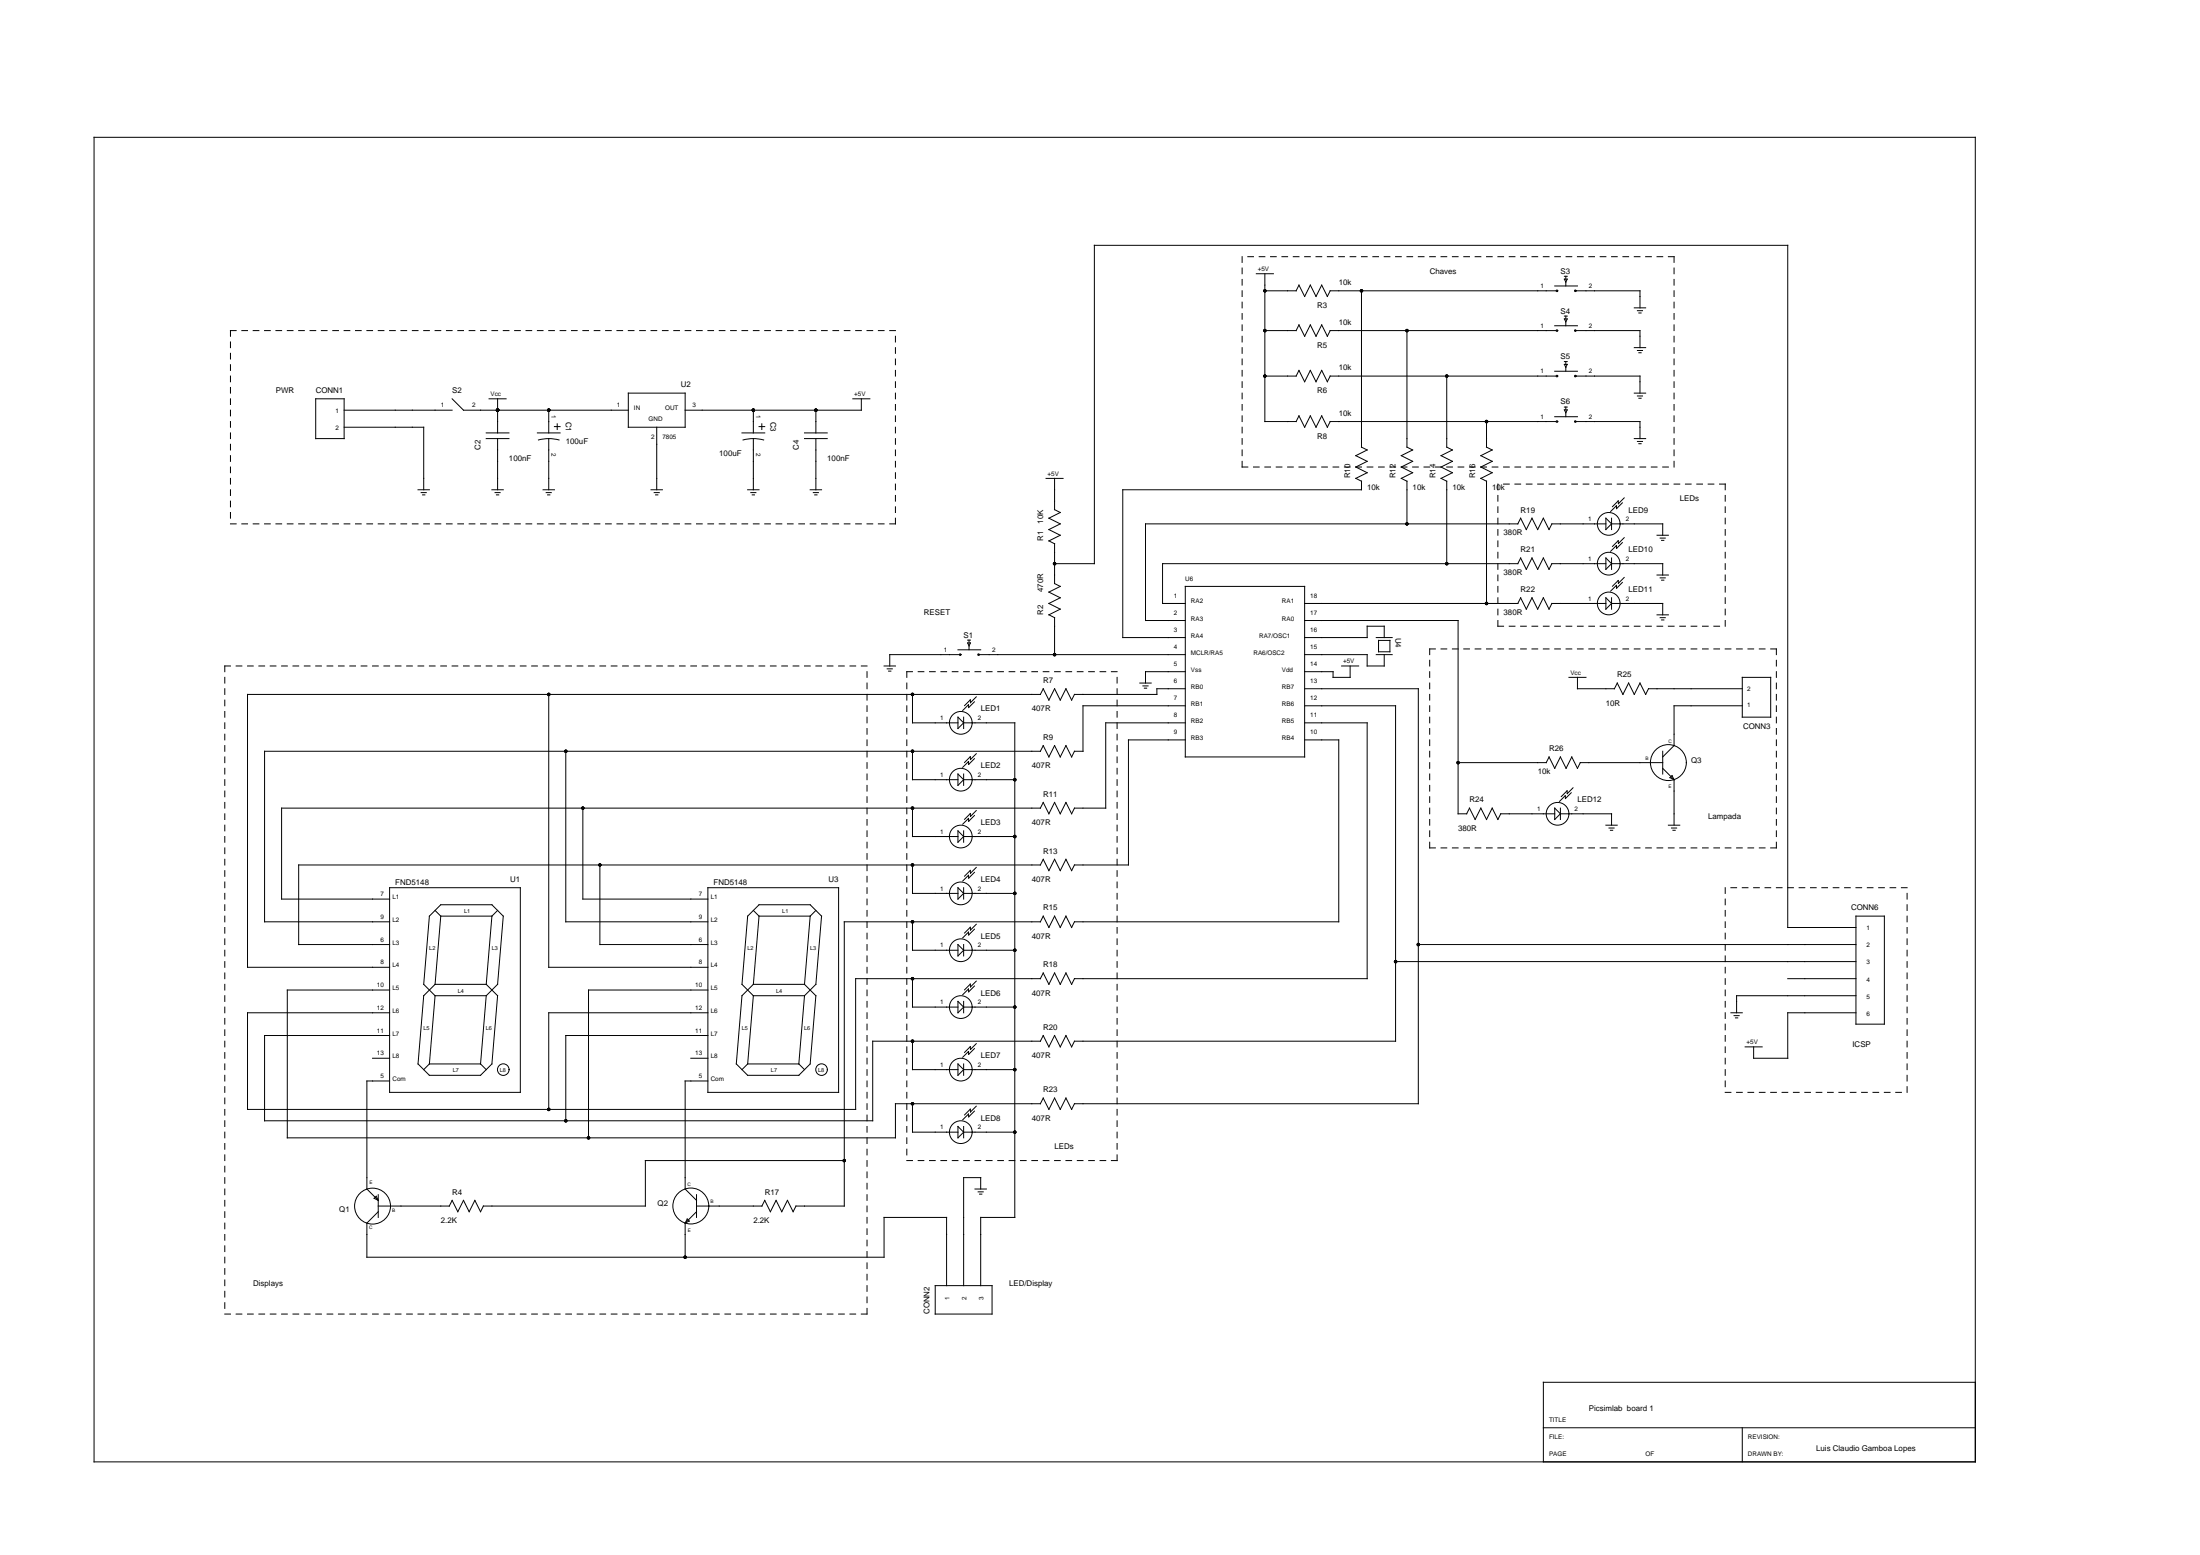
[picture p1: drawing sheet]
<svg xmlns="http://www.w3.org/2000/svg" width="297mm" height="210mm" viewBox="0 0 297 210" stroke-linecap="round" stroke-linejoin="round" font-family="sans-serif">
<g fill="none" stroke="#000" stroke-width=".14">
<path d="M12.7 18.5h254v178.8h-254zM167.7 34.6v.8M167.7 36.2v.8M167.7 37.7v.8M167.7 39.3v.7M168.5 34.6h.7M169.6 37h2.3M170 34.6h.8M170.8 37v19.9h4.2l.4-.8 .8 1.6 .7-1.6 .8 1.6 .8-1.6 .7 1.6M170.8 39.3h4.2l.4-.8 .8 1.5 .7-1.5 .8 1.5 .8-1.5 .7 1.5M171.5 34.6h.8M173.1 34.6h.7"/>
<path d="M174.6 34.6h.8M176.2 34.6h.7M177.7 34.6h.8M179.2 34.6h.8M179.6 39.3h30.5M179.6 39.3l-.4 .7M180.8 34.6h.7M182.3 34.6h.8M183.8 39.3v21.1l.8 .3-1.5 .8 1.5 .8-1.5 .7M183.8 34.6h.8M185.4 34.6h.7M186.9 34.6h.8"/>
<path d="M188.4 34.6h.8M190 34.6h.7M191.5 34.6h.8M193 34.6h.8M194.6 34.6h.7M196.1 34.6h.8M197.6 34.6h.8M199.2 34.6h.7M200.7 34.6h.8M202.2 34.6h.8M203.8 34.6h.7M205.3 34.6h.8"/>
<path d="M206.8 34.6h.8M208.4 34.6h.7M209.9 38.6h3.1M209.9 34.6h.8M211.2 37.3h.4M211.2 37.7h.4l-.2 .4zM211.4 37.3v.4M211.4 38.1v.5M211.4 34.6h.8M212.8 39.3h8.6v2.3M213 34.6h.8M214.5 34.6h.8"/>
<path d="M216.1 34.6h.7M217.6 34.6h.8M219.1 34.6h.8M220.7 34.6h.7M222.2 34.6h.8M223.7 34.6h.8M225.3 34.6h.7v.8M226 36.2v.8M226 37.7v.8M226 39.3v.7M31.1 46.2v.7M31.1 47.7v.8"/>
<path d="M31.1 49.2v.8M31.1 50.8v.7M31.1 52.3v.8M31.1 53.8v.8M31.1 55.4v.7M31.1 56.9v.8M31.1 58.4v.8M31.1 60v.7M31.9 44.6h-.8v.8M32.7 44.6h.7M34.2 44.6h.8M35.7 44.6h.8"/>
<path d="M37.3 44.6h.7M38.8 44.6h.8M40.3 44.6h.8M41.9 44.6h.7M42.6 53.8h3.9v5.4h-3.9zM43.4 44.6h.8M44.9 44.6h.8M46.5 57.7h10.7v8.4M46.5 55.4h14.5M46.5 44.6h.7M48 44.6h.8M49.5 44.6h.8"/>
<path d="M51.1 44.6h.7M52.6 44.6h.8M54.1 44.6h.8M55.7 44.6h.7M57.2 44.6h.8M58.7 44.6h.8M60.3 44.6h.7M61 53.8l1.6 1.6h22.2M61.8 44.6h.8M63.3 44.6h.8M64.9 44.6h.7M65.6 58.4h3.1"/>
<path d="M65.6 59.2h3.1M66 53.8h2.3M66.4 44.6h.8M67.2 53.8v4.6M67.2 59.2v6.9M68 44.6h.7M69.5 44.6h.8M71 44.6h.8M72.6 58.4h3M72.6 44.6h.7M72.7 59.4a5.4 5.4 0 0 1 2.8 0M74.1 55.4v3"/>
<path d="M74.1 59.2v6.9M74.1 44.6h.8M74.9 57.6h.7M75.2 57.2v.8M75.6 44.6h.8M77.2 44.6h.7M78.7 44.6h.8M80.2 44.6h.8M81.8 44.6h.7M83.3 44.6h.8M84.8 53.1h7.7v4.6h-7.7zM84.8 44.6h.8"/>
<path d="M86.4 44.6h.7M87.9 44.6h.8M88.7 57.7v8.4M89.4 44.6h.8M91 44.6h.7M92.5 44.6h.8M94 44.6h.8M95.6 44.6h.7M97.1 44.6h.8M98.6 44.6h.8M100.2 58.4h3M100.2 44.6h.7"/>
<path d="M100.3 59.4a5.4 5.4 0 0 1 2.8 0M101.7 55.4v3M101.7 59.2v6.9M101.7 44.6h.8M102.5 57.6h.7M102.9 57.2v.8M103.2 44.6h.8M104.8 44.6h.8M106.3 44.6h.8M107.9 44.6h.7M108.6 58.4h3.1M108.6 59.2h3.1"/>
<path d="M109.4 44.6h.8M110.2 55.4v3M110.2 59.2v6.9M110.9 44.6h.8M112.5 44.6h.7M114 44.6h.8M115.1 53.8h2.3M115.5 44.6h.8M116.3 53.8v1.6h-23.8M117.1 44.6h.7M118.6 44.6h.8M120.1 44.6h.8"/>
<path d="M120.9 45.4v.8M120.9 46.9v.8M120.9 48.5v.7M120.9 50v.8M120.9 51.5v.8M120.9 53.1v.7M120.9 54.6v.8M120.9 56.1v.8M120.9 57.7v.7M120.9 59.2v.8M167.7 40.8v.8M167.7 42.3v.8"/>
<path d="M167.7 43.9v.7M167.7 45.4v.8M167.7 46.9v.8M167.7 48.5v.7M167.7 50v.8M167.7 51.5v.8M167.7 53.1v.7M167.7 54.6v.8M167.7 56.1v.8M167.7 57.7v.7M167.7 59.2v.8M170.8 50.8h4.2l.4-.8 .8 1.5 .7-1.5 .8 1.5 .8-1.5 .7 1.5"/>
<path d="M170.8 44.6h4.2l.4-.7 .8 1.5 .7-1.5 .8 1.5 .8-1.5 .7 1.5M179.6 56.9h30.5M179.6 50.8h30.5M179.6 44.6h30.5M179.6 56.9l-.4 .8M179.6 50.8l-.4 .7M179.6 44.6l-.4 .8M190 44.6v15.8l.7 .3-1.5 .8 1.5 .8-1.5 .7M195.3 50.8v9.6l.8 .3-1.5 .8 1.5 .8-1.5 .7M200.7 56.9v3.5l.8 .3-1.6 .8 1.6 .8-1.6 .7M209.9 56.3h3.1M209.9 50.1h3.1"/>
<path d="M209.9 44h3.1M211.2 54.9h.4M211.2 55.3h.4l-.2 .4zM211.2 48.8h.4M211.2 49.2h.4l-.2 .4zM211.2 42.7h.4M211.2 43.1h.4l-.2 .3zM211.4 42.7v.4M211.4 43.4v.6M211.4 48.8v.4M211.4 49.6v.5M211.4 54.9v.4"/>
<path d="M211.4 55.7v.5M212.8 56.9h8.6v2.3M212.8 44.6h8.6v2.3M212.8 50.8h8.6v2.3M220.7 53.1h1.5M220.7 59.2h1.5M220.7 46.9h1.5M220.7 41.6h1.5M221.1 59.6h.7M221.1 53.5h.7M221.1 47.3h.7M221.1 41.9h.7"/>
<path d="M221.3 59.9h.3M221.3 53.8h.3M221.3 47.6h.3M221.3 42.2h.3M226 40.8v.8M226 42.3v.8M226 43.9v.7M226 45.4v.8M226 46.9v.8M226 48.5v.7M226 50v.8M226 51.5v.8"/>
<path d="M226 53.1v.7M226 54.6v.8M226 56.1v.8M226 57.7v.7M226 59.2v.8M31.1 70.7h.8M31.1 61.5v.8M31.1 63v.8M31.1 64.6v.7M31.1 66.1v.8M31.1 67.6v.8M31.1 69.2v.7"/>
<path d="M32.7 70.7h.7M34.2 70.7h.8M35.7 70.7h.8M37.3 70.7h.7M38.8 70.7h.8M40.3 70.7h.8M41.9 70.7h.7M43.4 70.7h.8M44.9 70.7h.8M46.5 70.7h.7M48 70.7h.8M49.5 70.7h.8"/>
<path d="M51.1 70.7h.7M52.6 70.7h.8M54.1 70.7h.8M55.7 70.7h.7M56.4 66.1h1.6M56.9 66.5h.7M57.1 66.8h.3M57.2 70.7h.8M58.7 70.7h.8M60.3 70.7h.7M61.8 70.7h.8M63.3 70.7h.8"/>
<path d="M64.9 70.7h.7M66.4 66.1h1.6M66.4 70.7h.8M66.8 66.5h.7M67 66.8h.3M68 70.7h.7M69.5 70.7h.8M71 70.7h.8M72.6 70.7h.7M73.3 66.1h1.6M73.7 66.5h.7M73.9 66.8h.3"/>
<path d="M74.1 70.7h.8M75.6 70.7h.8M77.2 70.7h.7M78.7 70.7h.8M80.2 70.7h.8M81.8 70.7h.7M83.3 70.7h.8M84.8 70.7h.8M86.4 70.7h.7M87.9 66.1h1.5M87.9 70.7h.8M88.3 66.5h.7"/>
<path d="M88.5 66.8h.3M89.4 70.7h.8M91 70.7h.7M92.5 70.7h.8M94 70.7h.8M95.6 70.7h.7M97.1 70.7h.8M98.6 70.7h.8M100.2 70.7h.7M100.9 66.1h1.6M101.4 66.5h.7M101.6 66.8h.3"/>
<path d="M101.7 70.7h.8M103.2 70.7h.8M104.8 70.7h.8M106.3 70.7h.8M107.9 70.7h.7M109.4 66.1h1.5M109.4 70.7h.8M109.8 66.5h.7M110 66.8h.3M110.9 70.7h.8M112.5 70.7h.7M114 70.7h.8"/>
<path d="M115.5 70.7h.8M117.1 70.7h.7M118.6 70.7h.8M120.9 60.7v.8M120.9 62.3v.7M120.9 63.8v.8M120.9 65.3v.8M120.9 66.9v.7M120.9 68.4v.8M120.9 69.9v.8h-.8M141.2 64.6h2.3M142.4 64.6v4.2l.8 .4-1.6 .7 1.6 .8-1.6 .8 1.6 .8-1.6 .7 .8 .4"/>
<path d="M142.4 73.4v5.4l.8 .4-1.6 .7 1.6 .8-1.6 .8 1.6 .7-1.6 .8 .8 .4v5M142.4 76.1h5.4v-43h93.6v92.1h9.2M160 79.2h16.2v23h-16.2zM167.7 62.3v.7h.8M167.7 60.7v.8M169.2 63h.8M170.8 63h.7M172.3 63h.8M173.8 63h.8M175.4 63h.8M176.9 63h.8M178.5 63h.7"/>
<path d="M180 63h.8M181.5 63h.8M183.1 63l1.5 .8-1.5 .8 .7 .4M183.1 63h.7M183.8 64.9v1.2h-32.2v20h8.4M184.6 63h.8M186.1 63h.8M187.7 63h.7M189.2 63l1.5 .8-1.5 .8 .8 .4M189.2 63h.8M190 64.9v5.8M190.7 63h.8"/>
<path d="M192.3 63h.7M193.8 63h.8M194.6 63l1.5 .8-1.5 .8 .7 .4M195.3 64.9v11.2M195.3 63h.8M196.9 63h.7M198.4 63h.8M199.9 63l1.6 .8-1.6 .8 .8 .4M199.9 63h.8M200.7 64.9v16.6M201.5 63h.7M202.2 65.3v.8"/>
<path d="M202.2 66.9v.7M202.2 68.4v.8M202.2 69.9v.8M202.2 71.5v.8M202.2 73v.8M202.2 74.6v.7M202.2 76.1v.8M202.2 77.6v.8M202.2 79.2v.7M203 63h.8M203 65.3h.8M204.5 63h.8"/>
<path d="M204.5 65.3h.8M204.9 76.1h-47.9v5.4h3M204.9 70.7h-50.2v13.1h5.3M205.3 75.3l.8 1.6 .7-1.6 .8 1.6 .8-1.6 .7 1.6 .4-.8h7.3M205.3 69.9l.8 1.6 .7-1.6 .8 1.6 .8-1.6 .7 1.6 .4-.8h7.3M205.3 75.3l-.4 .8M205.3 69.9l-.4 .8M206.1 63h.7M206.1 65.3h.7M207.6 63h.8M207.6 65.3h.8M209.1 63h.8"/>
<path d="M209.1 65.3h.8M210.7 63h.7M210.7 65.3h.7M212.2 63h.8M212.2 65.3h.8M213.8 63h.7M213.8 65.3h.7M215.3 63h.8M215.3 65.3h.8M216.8 69.9l.8 .8-.8 .8zM216.8 75.3l.8 .8-.8 .8zM216.8 63h.8"/>
<path d="M216.8 65.3h.8M217.6 69.9v1.6M217.6 75.3v1.6M217.6 70.7h6.9v1.6M217.6 76.1h6.9v1.5M218.4 63h.7M218.4 65.3h.7M219 78.6l-.7 .8-.1-.4-.7 .8M219 73.2l-.7 .8-.1-.4-.7 .8M219 67.9l-.7 .8-.1-.4-.7 .7M219.3 78l-.8 .7v-.3l-.8 .7M219.3 72.6l-.8 .8v-.4l-.8 .8"/>
<path d="M219.3 67.2l-.8 .8v-.4l-.8 .8M219.9 63h.8M219.9 65.3h.8M221.4 63h.8M221.4 65.3h.8M223 63h.7M223 65.3h.7M223.7 77.6h1.6M223.7 72.3h1.6M224.1 78h.7M224.1 72.6h.7M224.3 78.3h.3"/>
<path d="M224.3 72.9h.3M224.5 63h.8M224.5 65.3h.8M226 60.7v.8M226 62.3v.7M226 65.3h.8M227.6 65.3h.7M229.1 65.3h.8M230.6 65.3h.8M232.2 65.3h.7v.8M232.9 66.9v.7M232.9 68.4v.8"/>
<path d="M232.9 69.9v.8M232.9 71.5v.8M232.9 73v.8M232.9 74.6v.7M232.9 76.1v.8M232.9 77.6v.8M232.9 79.2v.7M30.3 91.4v.8M30.3 93v.7M30.3 94.5v.8M30.3 96v.8M30.3 97.6v.7"/>
<path d="M30.3 99.1v.8M31.1 89.9h-.8v.8M31.9 89.9h.8M33.4 89.9h.8M35 89.9h.7M36.5 89.9h.8M38 89.9h.8M39.6 89.9h.7M41.1 89.9h.8M42.6 89.9h.8M44.2 89.9h.7M45.7 89.9h.8"/>
<path d="M47.2 89.9h.8M48.8 89.9h.7M50.3 89.9h.8M51.8 89.9h.8M53.4 89.9h.7M54.9 89.9h.8M56.4 89.9h.8M58 89.9h.7M59.5 89.9h.8M61 89.9h.8M62.6 89.9h.7M64.1 89.9h.8"/>
<path d="M65.6 89.9h.8M67.2 89.9h.8M68.7 89.9h.8M70.3 89.9h.7M71.8 89.9h.8M73.3 89.9h.8M74.1 93.7v36.9h21.5M74.9 89.9h.7M76.4 89.9h.8M77.9 89.9h.8M79.5 89.9h.7M81 89.9h.8"/>
<path d="M82.5 89.9h.8M84.1 89.9h.7M85.6 89.9h.8M87.1 89.9h.8M88.7 89.9h.7M90.2 89.9h.8M91.7 89.9h.8M93.3 89.9h.7M94.8 89.9h.8M96.3 89.9h.8M97.9 89.9h.7M99.4 89.9h.8"/>
<path d="M100.9 89.9h.8M102.5 89.9h.7M104 89.9h.8M105.6 89.9h.7M107.1 89.9h.8M108.6 89.9h.8M110.2 89.9h.7M111.7 89.9h.8M113.2 89.9h.8M114.8 89.9h.7M116.3 89.9h.8M117.1 90.7v.7"/>
<path d="M117.1 92.2v.8M117.1 93.7v.8M117.1 95.3v.7M117.1 96.8v.8M117.1 98.3v.8M117.1 99.9v.7M119.4 89.9h1.5M119.8 90.3h.7M120 90.6h.3M122.4 92.2v.8M122.4 93.7v.8M122.4 95.3v.7"/>
<path d="M122.4 96.8v.8M122.4 98.3v.8M122.4 99.9v.7M123.2 90.7h-.8v.7M123.2 93.7v3.9h6.1M124 90.7h.7M125.5 90.7h.8M127 90.7h.8M128.6 90.7h.7M129.3 87.7h3.1M129.3 96.8l.8 .8-.8 .7zM129.5 88.4h-9.4v1.5"/>
<path d="M130.1 90.7h.8M130.1 97.6h6.9v66.7h-4.6v9.2M130.1 96.8v1.5M130.6 86.4h.4M130.6 86.8h.4l-.2 .4zM130.8 86.4v.4M130.8 87.2v.5M131.6 94.7l-.8 .8v-.4l-.8 .8M131.6 90.7h.8M131.8 94.1l-.8 .7v-.3l-.8 .7M132.2 88.4h27.8M133.2 90.7h.7"/>
<path d="M134.7 90.7h.8M136.2 90.7h.8M137.8 90.7h.7M139.3 90.7h.8M140.5 93.7h-107.1v36.9h19.2M140.9 90.7h.7M142.4 90.7h.8M143.9 90.7h.8M145.5 90.7h.7M147 90.7h.8M148.5 90.7h.8M150.1 90.7h.7"/>
<path d="M150.8 91.4v.8M150.8 93v.7M150.8 94.5v.8M150.8 96v.8M150.8 97.6v.7M150.8 99.1v.8M153.9 92.2h1.5M154.3 92.6h.7M154.5 92.9h.3M160 90.7h-5.3v1.5M160 93h-3.8v.7h-11.1l-.4 .8-.8-1.5-.7 1.5-.8-1.5-.8 1.5-.7-1.5-.4 .7M160 95.3h-13.8v6.1h-1.1l-.4 .8-.8-1.6-.7 1.6-.8-1.6-.8 1.6-.7-1.6-.4 .8"/>
<path d="M160 97.6h-10.7v11.5h-4.2l-.4 .8-.8-1.6-.7 1.6-.8-1.6-.8 1.6-.7-1.6-.4 .8M160 99.9h-7.6v16.9h-7.3l-.4 .7-.8-1.5-.7 1.5-.8-1.5-.8 1.5-.7-1.5-.4 .8M176.2 81.5h28.7M176.2 83.8h20.7v26.1h1.1l.4-.8 .8 1.5 .7-1.5 .8 1.5 .8-1.5 .7 1.5 .4-.7h7.3M176.2 86.1h8.4v-1.6h2.3v1.6M176.2 88.4h8.4v1.5h2.3v-1.5M176.2 93h15.3v56h-46.4l-.4 .8-.8-1.6-.7 1.6-.8-1.6-.8 1.6-.7-1.6-.4 .8M176.2 95.3h12.2v45.2h-43.3l-.4 .8-.8-1.5-.7 1.5-.8-1.5-.8 1.5-.7-1.5-.4 .7M176.2 97.6h8.4v34.5h-39.5l-.4 .8-.8-1.6-.7 1.6-.8-1.6-.8 1.6-.7-1.6-.4 .8M176.2 99.9h4.6v24.5h-35.7l-.4 .8-.8-1.5-.7 1.5-.8-1.5-.8 1.5-.7-1.5-.4 .7M181.1 89.9h2.3M182.3 89.9v1.5h-2.3v-.7h-3.8"/>
<path d="M185.8 86.1h2.2M185.8 88.4h2.2M186.1 86.4h1.6v1.6h-1.6zM193 89.1v.8M193 90.7v.7M193 92.2v.8M193 93.7v.8M193 95.3v.7M193 96.8v.8M193 98.3v.8M193 99.9v.7M193.8 87.6h-.8v.8"/>
<path d="M194.6 87.6h.7M196.1 87.6h.8M197.6 87.6h.8M199.2 87.6h.7M200.7 87.6h.8M202.2 83.8v.7h.8M202.2 87.6h.8M202.2 80.7v.8M202.2 82.2v.8M203.8 84.5h.7M203.8 87.6h.7M205.3 80.7l.8 1.5 .7-1.5 .8 1.5 .8-1.5 .7 1.5 .4-.7h7.3"/>
<path d="M205.3 84.5h.8M205.3 87.6h.8M205.3 80.7l-.4 .8M206.8 84.5h.8M206.8 87.6h.8M208.4 84.5h.7M208.4 87.6h.7M209.9 84.5h.8M209.9 87.6h.8M211.4 84.5h.8M211.4 87.6h.8M211.8 91.4h2.3"/>
<path d="M213 91.4v1.6h5l.4-.8 .7 1.5 .8-1.5 .8 1.5 .7-1.5 .8 1.5 .4-.7h12.6M213 84.5h.8M213 87.6h.8M214.5 84.5h.8M214.5 87.6h.8M216.1 84.5h.7M216.1 87.6h.7M216.8 80.7l.8 .8-.8 .7zM217.6 81.5h6.9v1.5M217.6 84.5h.8M217.6 80.7v1.5M217.6 87.6h.8"/>
<path d="M219.1 84.5h.8M219.1 87.6h.8M220.7 84.5h.7M220.7 87.6h.7M222.2 84.5h.8M222.2 87.6h.8M223.7 84.5h.8M223.7 83h1.6M223.7 87.6h.8M224.1 83.4h.7M224.3 83.7h.3M225.3 84.5h.7"/>
<path d="M225.3 87.6h.7M226.8 84.5h.8M226.8 87.6h.8M228.3 84.5h.8M228.3 87.6h.8M229.9 84.5h.7M229.9 87.6h.7M231.4 84.5h.8M231.4 87.6h.8M232.9 80.7v.8M232.9 82.2v.8M232.9 83.8v.7"/>
<path d="M232.9 87.6h.8M234.5 87.6h.7M235.2 95.3h-9.2v5.3l-1.5 1.6M235.2 91.4h3.9v5.4h-3.9zM236 87.6h.8M237.5 87.6h.8M239.1 87.6h.7v.8M239.8 89.1v.8M239.8 90.7v.7M239.8 92.2v.8M239.8 93.7v.8M239.8 95.3v.7"/>
<path d="M239.8 96.8v.8M239.8 98.3v.8M239.8 99.9v.7M30.3 100.6v.8M30.3 102.2v.7M30.3 103.7v.8M30.3 105.2v.8M30.3 106.8v.7M30.3 108.3v.8M30.3 109.9v.7M30.3 111.4v.8M30.3 112.9v.8"/>
<path d="M30.3 114.5v.7M30.3 116v.8M30.3 117.5v.8M30.3 119.1v.7M52.6 119.8h17.7v27.7h-17.7zM76.4 101.4v23h19.2M78.7 109.1v12.3h16.9M81 116.8v10.7h14.6M95.6 119.8h17.6v27.7h-17.6zM117.1 101.4v.8M117.1 102.9v.8M117.1 104.5v.7"/>
<path d="M117.1 106v.8M117.1 107.5v.8M117.1 109.1v.8M117.1 110.6v.8M117.1 112.2v.7M117.1 113.7v.8M117.1 115.2v.8M117.1 116.8v.7M117.1 118.3v.8M117.1 119.8v.8M122.4 101.4v.8M122.4 102.9v.8"/>
<path d="M122.4 104.5v.7M122.4 106v.8M122.4 107.5v.8M122.4 109.1v.8M122.4 110.6v.8M122.4 112.2v.7M122.4 113.7v.8M122.4 115.2v.8M122.4 116.8v.7M122.4 118.3v.8M122.4 119.8v.8M123.2 101.4v3.8h6.1"/>
<path d="M123.2 109.1v3.8h6.1M123.2 116.8v3.8h6.1M129.3 104.5l.8 .7-.8 .8zM129.3 112.2l.8 .7-.8 .8zM129.3 119.8l.8 .8-.8 .8zM130.1 104.5v1.5M130.1 112.2v1.5M130.1 119.8v1.6M130.1 105.2h6.9M130.1 112.9h6.9M131.6 102.4l-.8 .8v-.4l-.8 .8M131.6 110.1l-.8 .8v-.4l-.8 .7"/>
<path d="M131.6 117.8l-.8 .7v-.3l-.8 .7M131.8 101.7l-.8 .8v-.4l-.8 .8M131.8 109.4l-.8 .8v-.4l-.8 .8M131.8 117.1l-.8 .8v-.4l-.8 .8M140.5 116.8h-100.2v10.7h12.3M140.5 101.4h-104.8v23h16.9M140.5 109.1h-102.5v12.3h14.6M150.8 100.6v.8M150.8 102.2v.7M150.8 103.7v.8M150.8 105.2v.8M150.8 106.8v.7"/>
<path d="M150.8 108.3v.8M150.8 109.9v.7M150.8 111.4v.8M150.8 112.9v.8M150.8 114.5v.7M150.8 116v.8M150.8 117.5v.8M150.8 119.1v.7M193 113.7v.8h.8M193 101.4v.8M193 102.9v.8M193 104.5v.7"/>
<path d="M193 106v.8M193 107.5v.8M193 109.1v.8M193 110.6v.8M193 112.2v.7M194.6 114.5h.7M196.1 114.5h.8M196.9 102.9h11.9l.3-.7 .8 1.5 .8-1.5 .7 1.5 .8-1.5 .8 1.5 .4-.8h11.1M197.6 114.5h.8M199.2 114.5h.7M200.7 114.5h.8M202.2 114.5h.8"/>
<path d="M203.8 114.5h.7M205.3 114.5h.8M206.8 114.5h.8M208.4 114.5h.7M209.9 109.1l.8 .8-.8 .7zM209.9 114.5h.8M210.7 109.9h6.9v1.5M210.7 109.1v1.5M211.4 114.5h.8M212.1 107l-.7 .8-.1-.4-.7 .8M212.4 106.3l-.8 .8v-.3l-.8 .7M213 114.5h.8"/>
<path d="M214.5 114.5h.8M216.1 114.5h.7M216.8 111.4h1.6M217.2 111.8h.7M217.4 112.1h.3M217.6 114.5h.8M219.1 114.5h.8M220.7 114.5h.7M222.2 114.5h.8M223.7 114.5h.8M224.5 103.7l1.5 1.5M224.5 101.4v3.1"/>
<path d="M225.3 111.4h1.5M225.3 114.5h.7M225.7 111.8h.7M225.8 104.7l.2 .5-.5-.2zM225.9 112.1h.3M226 105.2v6.2M226.8 114.5h.8M228.3 114.5h.8M229.9 114.5h.7M231.4 114.5h.8M232.9 119.8v.8M232.9 114.5h.8"/>
<path d="M233.7 119.8h.8M234.5 114.5h.7M235.2 119.8h.8M236 114.5h.8M236.8 119.8h.7M237.5 114.5h.8M238.3 119.8h.8M239.8 119.8h.8M239.8 113.7v.8h-.7M239.8 101.4v.8M239.8 102.9v.8M239.8 104.5v.7"/>
<path d="M239.8 106v.8M239.8 107.5v.8M239.8 109.1v.8M239.8 110.6v.8M239.8 112.2v.7M241.4 119.8h.7M242.9 119.8h.8M244.4 119.8h.8M246 119.8h.7M247.5 119.8h.8M249.1 119.8h.7M250.6 119.8h.8"/>
<path d="M252.1 119.8h.8M253.7 119.8h.7M255.2 119.8h.8M256.7 119.8h.8M30.3 120.6v.8M30.3 122.1v.8M30.3 123.7v.7M30.3 125.2v.8M30.3 126.7v.8M30.3 128.3v.7M30.3 129.8v.8M30.3 131.3v.8"/>
<path d="M30.3 132.9v.7M30.3 134.4v.8M30.3 135.9v.8M30.3 137.5v.7M30.3 139v.8M52.6 139.8h-16.9v11.5h82.1v-10.8h22.7M52.6 133.6h-13.8v20h82.1v-4.6h19.6M58.7 134.4h6.9M58.7 132.9h6.9M58.7 134.4l-1.5-1.5 .8-9.2 1.5-1.6h6.9l1.6 1.6-.8 9.2-1.6 1.5M58.7 132.9l-1.5 1.5-.8 9.2 1.6 1.6h6.9l1.5-1.6 .8-9.2-1.6-1.5M58.7 134.4l-.7 9.2"/>
<path d="M58.7 122.9l.8 .8M59.5 123.7h6.9M59.5 123.7l-.8 9.2M65.6 134.4l-.7 9.2M66.4 123.7l-.8 9.2M67.2 122.9l-.8 .8M95.6 136.7h-21.5v13.1M95.6 133.6h-16.1v20M95.6 139.8h-19.2v11.5M101.7 134.4h6.9M101.7 134.4l-1.5-1.5 .7-9.2 1.6-1.6h6.9l1.5 1.6-.7 9.2-1.6 1.5M101.7 132.9l-1.5 1.5-.8 9.2 1.5 1.6h7l1.5-1.6 .8-9.2-1.6-1.5"/>
<path d="M101.7 132.9h6.9M101.7 134.4l-.8 9.2M101.7 122.9l.8 .8M102.5 123.7h6.9M102.5 123.7l-.8 9.2M108.6 134.4l-.7 9.2M109.4 123.7l-.8 9.2M110.2 122.9l-.8 .8M117.1 121.4v.7M117.1 122.9v.8M117.1 124.4v.8M117.1 126v.7"/>
<path d="M117.1 127.5v.8M117.1 129v.8M117.1 130.6v.7M117.1 132.1v.8M117.1 133.6v.8M117.1 135.2v.7M117.1 136.7v.8M117.1 138.2v.8M117.1 139.8v.7M122.4 121.4v.7M122.4 122.9v.8M122.4 124.4v.8"/>
<path d="M122.4 126v.7M122.4 127.5v.8M122.4 129v.8M122.4 130.6v.7M122.4 132.1v.8M122.4 133.6v.8M122.4 135.2v.7M122.4 136.7v.8M122.4 138.2v.8M122.4 139.8v.7M123.2 124.4v3.9h6.1M123.2 132.1v3.8h6.1"/>
<path d="M129.3 127.5l.8 .8-.8 .7zM129.3 135.2l.8 .7-.8 .8zM130.1 127.5v1.5M130.1 135.2v1.5M130.1 120.6h6.9M130.1 128.3h6.9M130.1 135.9h6.9M131.6 125.4l-.8 .8v-.4l-.8 .8M131.6 133.1l-.8 .8v-.4l-.8 .8M131.8 124.8l-.8 .7v-.3l-.8 .7M131.8 132.4l-.8 .8v-.4l-.8 .8M140.5 132.1h-25v17.7h-82.1v-13.1h19.2"/>
<path d="M140.5 124.4h-26.5v38.4h-6.5l-.4 .8-.8-1.6-.7 1.6-.8-1.6-.8 1.6-.8-1.6-.3 .8M150.8 120.6v.8M150.8 122.1v.8M150.8 123.7v.7M150.8 125.2v.8M150.8 126.7v.8M150.8 128.3v.7M150.8 129.8v.8M150.8 131.3v.8M150.8 132.9v.7M150.8 134.4v.8M150.8 135.9v.8"/>
<path d="M150.8 137.5v.7M150.8 139v.8M188.4 129.8h62.2M191.5 127.5h59.1M232.9 121.4v.7M232.9 122.9v.8M232.9 124.4v.8M232.9 126v.7M232.9 127.5v.8M232.9 129v.8M232.9 130.6v.7M232.9 132.1v.8"/>
<path d="M232.9 133.6v.8M232.9 135.2v.7M232.9 136.7v.8M232.9 138.2v.8M232.9 139.8v.7M233.7 136.7h1.5M234.1 137.1h.7M234.3 137.4h.3M241.4 132.1h9.2M250.6 136.7h-9.2v6.1h-4.6v-1.5M250.6 134.4h-16.1v2.3M250.6 123.7h3.8v14.5h-3.8z"/>
<path d="M257.5 120.6v.8M257.5 122.1v.8M257.5 123.7v.7M257.5 125.2v.8M257.5 126.7v.8M257.5 128.3v.7M257.5 129.8v.8M257.5 131.3v.8M257.5 132.9v.7M257.5 134.4v.8M257.5 135.9v.8M257.5 137.5v.7"/>
<path d="M257.5 139v.8M30.3 140.5v.8M30.3 142.1v.7M30.3 143.6v.8M30.3 145.2v.7M30.3 146.7v.8M30.3 148.2v.8M30.3 149.8v.7M30.3 151.3v.8M30.3 152.8v.8M30.3 154.4v.7M30.3 155.9v.8"/>
<path d="M30.3 157.4v.8M30.3 159v.7M50.3 142.8h2.3M52.6 145.9h-3.1v14.6l1.6 1.5M58 143.6h6.9M58 143.6l-.8 .8M64.9 143.6l.7 .8M93.3 142.8h2.3M95.6 145.9h-3.1v14.6l1.5 1.5M100.9 143.6h7M100.9 143.6l-.7 .8M107.9 143.6l.7 .8"/>
<path d="M114 156.7h-26.9v6.1h-21.8l-.4 .8-.8-1.6-.8 1.6-.7-1.6-.8 1.6-.8-1.6M117.1 141.3v.8M117.1 142.8v.8M117.1 144.4v.8M117.1 145.9v.8M117.1 147.5v.7M117.1 149v.8M117.1 150.5v.8M117.1 152.1v.7M117.1 153.6v.8M117.1 155.1v.8M117.1 156.7v.7"/>
<path d="M117.1 158.2v.8M117.1 159.7v.8M122.4 156.7h.8M122.4 141.3v.8M122.4 142.8v.8M122.4 144.4v.8M122.4 145.9v.8M122.4 147.5v.7M122.4 149v.8M122.4 150.5v.8M122.4 152.1v.7M122.4 153.6v.8"/>
<path d="M122.4 155.1v.8M123.2 140.5v3.9h6.1M123.2 149v3.8h6.1M124 156.7h.7M125.5 156.7h.8M127 156.7h.8M128.6 156.7h.7M129.3 143.6l.8 .8-.8 .8zM129.3 152.1l.8 .7-.8 .8zM130.1 143.6v1.6M130.1 152.1v1.5M130.1 144.4h6.9"/>
<path d="M130.1 152.8h6.9M130.1 156.7h.8M131.6 141.5l-.8 .8v-.4l-.8 .8M131.6 150l-.8 .8v-.4l-.8 .8M131.6 156.7h.8M131.8 140.9l-.8 .8v-.4l-.8 .8M131.8 149.3l-.8 .8v-.4l-.8 .8M133.2 156.7h.7M134.7 156.7h.8M136.2 156.7h.8M137.8 156.7h.7M139.3 156.7h.8"/>
<path d="M140.9 156.7h.7M142.4 156.7h.8M143.9 156.7h.8M145.5 156.7h.7M147 156.7h.8M148.5 156.7h.8M150.8 155.9v.8h-.7M150.8 140.5v.8M150.8 142.1v.7M150.8 143.6v.8M150.8 145.2v.7M150.8 146.7v.8"/>
<path d="M150.8 148.2v.8M150.8 149.8v.7M150.8 151.3v.8M150.8 152.8v.8M150.8 154.4v.7M232.9 147.5h.8M232.9 141.3v.8M232.9 142.8v.8M232.9 144.4v.8M232.9 145.9v.8M234.5 147.5h.7M235.6 141.3h2.3"/>
<path d="M236 147.5h.8M237.5 147.5h.8M239.1 147.5h.7M240.6 147.5h.8M242.1 147.5h.8M243.7 147.5h.7M245.2 147.5h.8M246.7 147.5h.8M248.3 147.5h.8M249.8 147.5h.8M251.4 147.5h.7M252.9 147.5h.8"/>
<path d="M254.4 147.5h.8M256 147.5h.7M257.5 140.5v.8M257.5 142.1v.7M257.5 143.6v.8M257.5 145.2v.7M257.5 146.7v.8M30.3 177.4h.8M30.3 160.5v.8M30.3 162v.8M30.3 163.6v.7M30.3 165.1v.8"/>
<path d="M30.3 166.6v.8M30.3 168.2v.7M30.3 169.7v.8M30.3 171.2v.8M30.3 172.8v.7M30.3 174.3v.8M30.3 175.8v.8M31.9 177.4h.8M33.4 177.4h.8M35 177.4h.7M36.5 177.4h.8M38 177.4h.8"/>
<path d="M39.6 177.4h.7M41.1 177.4h.8M42.6 177.4h.8M44.2 177.4h.7M45.7 177.4h.8M47.2 177.4h.8M48.8 177.4h.7M50.3 177.4h.8M50.5 161.8l.3-.3 .3 .5zM51.1 163.6l-1.6 1.5v4.6h69.9v-5.4h8.4v9.2M51.1 162.8h9.6M51.1 161.3v3"/>
<path d="M51.8 177.4h.8M53.4 177.4h.7M54.9 177.4h.8M56.4 177.4h.8M58 177.4h.7M59.5 177.4h.8M61 177.4h.8M61.1 162l-.4 .8M62.6 177.4h.7M64.1 177.4h.8M65.6 177.4h.8M67.2 177.4h.8"/>
<path d="M68.7 177.4h.8M70.3 177.4h.7M71.8 177.4h.8M73.3 177.4h.8M74.9 177.4h.7M76.4 177.4h.8M77.9 177.4h.8M79.5 177.4h.7M81 177.4h.8M82.5 177.4h.8M84.1 177.4h.7M85.6 177.4h.8"/>
<path d="M87.1 177.4h.8M88.7 177.4h.7M90.2 177.4h.8M91.7 177.4h.8M92.5 165.1v4.6M92.8 164.6l.3 .2-.6 .3zM93.3 177.4h.7M94 163.6l-1.5 1.5M94 161.3v3M94 162.8h8.9M94.8 177.4h.8M96.3 177.4h.8"/>
<path d="M97.9 177.4h.7M99.4 177.4h.8M100.9 177.4h.8M102.5 177.4h.7M104 177.4h.8M105.6 177.4h.7M107.1 177.4h.8M108.6 177.4h.8M110.2 177.4h.7M111.7 177.4h.8M113.2 177.4h.8M114.8 177.4h.7"/>
<path d="M117.1 176.6v.8h-.8M117.1 161.3v.7M117.1 162.8v.8M117.1 164.3v.8M117.1 165.9v.7M117.1 167.4v.8M117.1 168.9v.8M117.1 170.5v.7M117.1 172v.8M117.1 173.5v.8M117.1 175.1v.7M126.3 173.5h7.6v3.9h-7.6z"/>
<path d="M131.6 160.5h1.6M132.1 160.9h.7M132.3 161.2h.3M132.4 160.5v-1.5h-2.3v14.5M208.4 192.7h58.3M235.2 192.7v4.6M266.7 186.6h-58.3v10.7"/>
<circle cx="210.2" cy="39.3" r=".11"/>
<circle cx="212.7" cy="39.3" r=".11"/>
<circle cx="210.2" cy="50.8" r=".11"/>
<circle cx="210.2" cy="56.9" r=".11"/>
<circle cx="210.2" cy="44.6" r=".11"/>
<circle cx="212.7" cy="50.8" r=".11"/>
<circle cx="212.7" cy="56.9" r=".11"/>
<circle cx="212.7" cy="44.6" r=".11"/>
<circle cx="217.2" cy="70.7" r="1.53"/>
<circle cx="217.2" cy="76.1" r="1.53"/>
<circle cx="129.6" cy="88.4" r=".11"/>
<circle cx="129.7" cy="97.6" r="1.53"/>
<circle cx="132.1" cy="88.4" r=".11"/>
<circle cx="217.2" cy="81.5" r="1.53"/>
<circle cx="129.7" cy="105.2" r="1.53"/>
<circle cx="129.7" cy="112.9" r="1.53"/>
<circle cx="210.3" cy="109.9" r="1.53"/>
<circle cx="225.3" cy="102.9" r="2.43"/>
<circle cx="129.7" cy="128.3" r="1.53"/>
<circle cx="129.7" cy="120.6" r="1.53"/>
<circle cx="129.7" cy="135.9" r="1.53"/>
<circle cx="68" cy="144.4" r=".78"/>
<circle cx="110.9" cy="144.4" r=".78"/>
<circle cx="129.7" cy="152.8" r="1.53"/>
<circle cx="129.7" cy="144.4" r="1.53"/>
<circle cx="50.3" cy="162.8" r="2.43"/>
<circle cx="93.3" cy="162.8" r="2.43"/>
</g>
<g fill="#000">
<circle cx="170.8" cy="39.3" r=".23"/>
<circle cx="183.8" cy="39.3" r=".23"/>
<circle cx="67.2" cy="55.4" r=".23"/>
<circle cx="74.1" cy="55.4" r=".23"/>
<circle cx="101.7" cy="55.4" r=".23"/>
<circle cx="110.2" cy="55.4" r=".23"/>
<circle cx="170.8" cy="44.6" r=".23"/>
<circle cx="170.8" cy="50.8" r=".23"/>
<circle cx="190" cy="44.6" r=".23"/>
<circle cx="195.3" cy="50.8" r=".23"/>
<circle cx="200.7" cy="56.9" r=".23"/>
<circle cx="142.4" cy="76.1" r=".23"/>
<circle cx="190" cy="70.7" r=".23"/>
<circle cx="195.3" cy="76.1" r=".23"/>
<circle cx="74.1" cy="93.7" r=".23"/>
<circle cx="123.2" cy="93.7" r=".23"/>
<circle cx="142.4" cy="88.4" r=".23"/>
<circle cx="200.7" cy="81.5" r=".23"/>
<circle cx="76.4" cy="101.4" r=".23"/>
<circle cx="78.7" cy="109.1" r=".23"/>
<circle cx="81" cy="116.8" r=".23"/>
<circle cx="123.2" cy="109.1" r=".23"/>
<circle cx="123.2" cy="116.8" r=".23"/>
<circle cx="123.2" cy="101.4" r=".23"/>
<circle cx="137" cy="105.2" r=".23"/>
<circle cx="137" cy="112.9" r=".23"/>
<circle cx="196.9" cy="102.9" r=".23"/>
<circle cx="123.2" cy="132.1" r=".23"/>
<circle cx="123.2" cy="124.4" r=".23"/>
<circle cx="137" cy="128.3" r=".23"/>
<circle cx="137" cy="135.9" r=".23"/>
<circle cx="137" cy="120.6" r=".23"/>
<circle cx="188.4" cy="129.8" r=".23"/>
<circle cx="191.5" cy="127.5" r=".23"/>
<circle cx="74.1" cy="149.8" r=".23"/>
<circle cx="76.4" cy="151.3" r=".23"/>
<circle cx="79.5" cy="153.6" r=".23"/>
<circle cx="114" cy="156.7" r=".23"/>
<circle cx="123.2" cy="149" r=".23"/>
<circle cx="123.2" cy="140.5" r=".23"/>
<circle cx="137" cy="152.8" r=".23"/>
<circle cx="137" cy="144.4" r=".23"/>
<circle cx="92.5" cy="169.7" r=".23"/>
</g>
<g font-size="1.1">
<text x="177.9" y="41.6">R3</text>
<text x="180.8" y="38.5">10k</text>
<text x="193" y="37">Chaves</text>
<text x="210.7" y="37">S3</text>
<text x="177.9" y="47">R5</text>
<text x="180.8" y="43.9">10k</text>
<text x="210.7" y="42.3">S4</text>
<text x="37.3" y="53.1">PWR</text>
<text x="42.6" y="53.1">CONN1</text>
<text x="61" y="53.1">S2</text>
<text x="91.9" y="52.3">U2</text>
<text x="177.9" y="53.1">R6</text>
<text x="180.8" y="50">10k</text>
<text x="210.7" y="48.5">S5</text>
<text x="76.4" y="60">100uF</text>
<text x="76.4" y="56.9" transform="rotate(90 76.4 56.9)">C1</text>
<text x="104" y="56.9" transform="rotate(90 104 56.9)">C3</text>
<text x="177.9" y="59.2">R8</text>
<text x="180.8" y="56.1">10k</text>
<text x="210.7" y="54.6">S6</text>
<text x="64.9" y="60.7" transform="rotate(-90 64.9 60.7)">C2</text>
<text x="68.7" y="62.3">100nF</text>
<text x="97.1" y="61.5">100uF</text>
<text x="107.9" y="60.7" transform="rotate(-90 107.9 60.7)">C4</text>
<text x="111.7" y="62.3">100nF</text>
<text x="182.3" y="64.6" transform="rotate(-90 182.3 64.6)">R10</text>
<text x="188.4" y="64.6" transform="rotate(-90 188.4 64.6)">R12</text>
<text x="193.8" y="64.6" transform="rotate(-90 193.8 64.6)">R14</text>
<text x="199.2" y="64.6" transform="rotate(-90 199.2 64.6)">R16</text>
<text x="140.9" y="70.7" transform="rotate(-90 140.9 70.7)">10K</text>
<text x="184.6" y="66.1">10k</text>
<text x="190.7" y="66.1">10k</text>
<text x="196.1" y="66.1">10k</text>
<text x="201.5" y="66.1">10k</text>
<text x="205.3" y="69.2">R19</text>
<text x="219.9" y="69.2">LED9</text>
<text x="226.8" y="67.6">LEDs</text>
<text x="140.9" y="73" transform="rotate(-90 140.9 73)">R1</text>
<text x="203" y="77.6">380R</text>
<text x="203" y="72.3">380R</text>
<text x="205.3" y="74.6">R21</text>
<text x="219.9" y="74.6">LED10</text>
<text x="124.7" y="83">RESET</text>
<text x="140.9" y="83" transform="rotate(-90 140.9 83)">R2</text>
<text x="140.9" y="79.9" transform="rotate(-90 140.9 79.9)">470R</text>
<text x="203" y="83">380R</text>
<text x="205.3" y="79.9">R22</text>
<text x="219.9" y="79.9">LED11</text>
<text x="130.1" y="86.1">S1</text>
<text x="188.4" y="86.1" transform="rotate(90 188.4 86.1)">U4</text>
<text x="140.9" y="92.2">R7</text>
<text x="216.8" y="95.3">10R</text>
<text x="218.4" y="91.4">R25</text>
<text x="132.4" y="96">LED1</text>
<text x="139.3" y="96">407R</text>
<text x="140.9" y="99.9">R9</text>
<text x="209.1" y="101.4">R26</text>
<text x="235.3" y="98.4">CONN3</text>
<text x="132.4" y="103.7">LED2</text>
<text x="139.3" y="103.7">407R</text>
<text x="140.9" y="107.5">R11</text>
<text x="207.6" y="104.5">10k</text>
<text x="228.3" y="102.9">Q3</text>
<text x="132.4" y="111.4">LED3</text>
<text x="139.3" y="111.4">407R</text>
<text x="196.9" y="112.2">380R</text>
<text x="198.4" y="108.3">R24</text>
<text x="213" y="108.3">LED12</text>
<text x="230.6" y="110.6">Lampada</text>
<text x="53.4" y="119.4">FND5148</text>
<text x="68.9" y="119.1">U1</text>
<text x="96.3" y="119.4">FND5148</text>
<text x="111.9" y="119.1">U3</text>
<text x="132.4" y="119.1">LED4</text>
<text x="139.3" y="119.1">407R</text>
<text x="140.9" y="115.2">R13</text>
<text x="140.9" y="122.9">R15</text>
<text x="249.9" y="122.9">CONN6</text>
<text x="132.4" y="126.7">LED5</text>
<text x="139.3" y="126.7">407R</text>
<text x="140.9" y="130.6">R18</text>
<text x="132.4" y="134.4">LED6</text>
<text x="139.3" y="134.4">407R</text>
<text x="132.4" y="142.8">LED7</text>
<text x="139.3" y="142.8">407R</text>
<text x="140.9" y="139">R20</text>
<text x="250.1" y="141.3">ICSP</text>
<text x="140.9" y="147.5">R23</text>
<text x="132.4" y="151.3">LED8</text>
<text x="139.3" y="151.3">407R</text>
<text x="142.4" y="155.1">LEDs</text>
<text x="61" y="161.3">R4</text>
<text x="103.2" y="161.3">R17</text>
<text x="45.8" y="163.6">Q1</text>
<text x="59.5" y="165.1">2.2K</text>
<text x="88.8" y="162.8">Q2</text>
<text x="101.7" y="165.1">2.2K</text>
<text x="34.2" y="173.5">Displays</text>
<text x="136.2" y="173.5">LED/Display</text>
<text x="125.5" y="177.4" transform="rotate(-90 125.5 177.4)">CONN2</text>
<text x="214.5" y="190.4">Picsimlab board 1</text>
<text x="245.2" y="195.8">Luis Claudio Gamboa Lopes</text>
</g>
<g font-size=".9">
<text x="169.8" y="36.6">+5V</text>
<text x="208" y="38.9">1</text>
<text x="214.5" y="38.9">2</text>
<text x="208" y="44.2">1</text>
<text x="214.5" y="44.2">2</text>
<text x="66.2" y="53.5">Vcc</text>
<text x="115.3" y="53.5">+5V</text>
<text x="208" y="50.4">1</text>
<text x="214.5" y="50.4">2</text>
<text x="45.3" y="58.1">2</text>
<text x="45.3" y="55.8">1</text>
<text x="59.5" y="55">1</text>
<text x="63.7" y="55">2</text>
<text x="74.5" y="56" transform="rotate(90 74.5 56)">1</text>
<text x="83.3" y="55">1</text>
<text x="85.6" y="55.4">IN</text>
<text x="87.6" y="56.9">GND</text>
<text x="87.9" y="59.2">2</text>
<text x="89.4" y="59.2">7805</text>
<text x="89.8" y="55.4">OUT</text>
<text x="93.5" y="55">3</text>
<text x="102.1" y="56" transform="rotate(90 102.1 56)">1</text>
<text x="208" y="56.5">1</text>
<text x="214.5" y="56.5">2</text>
<text x="74.5" y="61.1" transform="rotate(90 74.5 61.1)">2</text>
<text x="102.1" y="61.1" transform="rotate(90 102.1 61.1)">2</text>
<text x="141.4" y="64.2">+5V</text>
<text x="214.4" y="70.3">1</text>
<text x="219.5" y="70.3">2</text>
<text x="214.4" y="75.7">1</text>
<text x="219.5" y="75.7">2</text>
<text x="158.5" y="80.7">1</text>
<text x="158.5" y="83">2</text>
<text x="160" y="78.4">U6</text>
<text x="160.8" y="81.5">RA2</text>
<text x="160.8" y="83.8">RA3</text>
<text x="173.1" y="81.5">RA1</text>
<text x="173.1" y="83.8">RA0</text>
<text x="176.9" y="80.7">18</text>
<text x="176.9" y="83">17</text>
<text x="214.4" y="81.1">1</text>
<text x="219.5" y="81.1">2</text>
<text x="127.4" y="88">1</text>
<text x="133.9" y="88">2</text>
<text x="158.5" y="85.3">3</text>
<text x="158.5" y="87.6">4</text>
<text x="158.5" y="89.9">5</text>
<text x="160.8" y="86.1">RA4</text>
<text x="160.8" y="88.4">MCLR/RA5</text>
<text x="169.2" y="88.4">RA6/OSC2</text>
<text x="170" y="86.1">RA7/OSC1</text>
<text x="176.9" y="85.3">16</text>
<text x="176.9" y="87.6">15</text>
<text x="176.9" y="89.9">14</text>
<text x="181.3" y="89.5">+5V</text>
<text x="158.5" y="92.2">6</text>
<text x="158.5" y="94.5">7</text>
<text x="160.8" y="90.7">Vss</text>
<text x="160.8" y="93">RB0</text>
<text x="160.8" y="95.3">RB1</text>
<text x="173.1" y="90.7">Vdd</text>
<text x="173.1" y="93">RB7</text>
<text x="173.1" y="95.3">RB6</text>
<text x="176.9" y="92.2">13</text>
<text x="176.9" y="94.5">12</text>
<text x="212" y="91.1">Vcc</text>
<text x="235.9" y="93.2">2</text>
<text x="235.9" y="95.5">1</text>
<text x="126.9" y="97.2">1</text>
<text x="132" y="97.2">2</text>
<text x="158.5" y="96.8">8</text>
<text x="158.5" y="99.1">9</text>
<text x="160.8" y="97.6">RB2</text>
<text x="160.8" y="99.9">RB3</text>
<text x="173.1" y="97.6">RB5</text>
<text x="173.1" y="99.9">RB4</text>
<text x="176.9" y="96.8">11</text>
<text x="176.9" y="99.1">10</text>
<text x="126.9" y="104.9">1</text>
<text x="132" y="104.9">2</text>
<text x="126.9" y="112.5">1</text>
<text x="132" y="112.5">2</text>
<text x="207.5" y="109.5">1</text>
<text x="212.6" y="109.5">2</text>
<text x="51.4" y="121">7</text>
<text x="51.4" y="124">9</text>
<text x="53" y="121.4">L1</text>
<text x="53" y="124.4">L2</text>
<text x="94.3" y="121">7</text>
<text x="94.3" y="124">9</text>
<text x="96" y="121.4">L1</text>
<text x="96" y="124.4">L2</text>
<text x="126.9" y="120.2">1</text>
<text x="132" y="120.2">2</text>
<text x="252" y="125.6">1</text>
<text x="51.4" y="127.1">6</text>
<text x="51.4" y="130.2">8</text>
<text x="53" y="127.5">L3</text>
<text x="53" y="130.6">L4</text>
<text x="94.3" y="127.1">6</text>
<text x="94.3" y="130.2">8</text>
<text x="96" y="127.5">L3</text>
<text x="96" y="130.6">L4</text>
<text x="126.9" y="127.9">1</text>
<text x="132" y="127.9">2</text>
<text x="252" y="127.9">2</text>
<text x="252" y="130.2">3</text>
<text x="50.9" y="133.3">10</text>
<text x="50.9" y="136.3">12</text>
<text x="53" y="133.6">L5</text>
<text x="53" y="136.7">L6</text>
<text x="93.9" y="133.3">10</text>
<text x="93.9" y="136.3">12</text>
<text x="96" y="133.6">L5</text>
<text x="96" y="136.7">L6</text>
<text x="126.9" y="135.6">1</text>
<text x="132" y="135.6">2</text>
<text x="252" y="132.5">4</text>
<text x="252" y="137.1">6</text>
<text x="252" y="134.8">5</text>
<text x="50.9" y="139.4">11</text>
<text x="50.9" y="142.5">13</text>
<text x="53" y="139.8">L7</text>
<text x="53" y="142.8">L8</text>
<text x="93.9" y="139.4">11</text>
<text x="93.9" y="142.5">13</text>
<text x="96" y="139.8">L7</text>
<text x="96" y="142.8">L8</text>
<text x="235.8" y="140.9">+5V</text>
<text x="51.4" y="145.5">5</text>
<text x="53" y="145.9">Com</text>
<text x="94.3" y="145.5">5</text>
<text x="96" y="145.9">Com</text>
<text x="126.9" y="144">1</text>
<text x="132" y="144">2</text>
<text x="126.9" y="152.4">1</text>
<text x="132" y="152.4">2</text>
<text x="128.2" y="175.5" transform="rotate(-90 128.2 175.5)">1</text>
<text x="130.5" y="175.5" transform="rotate(-90 130.5 175.5)">2</text>
<text x="132.8" y="175.5" transform="rotate(-90 132.8 175.5)">3</text>
<text x="209.1" y="192">TITLE</text>
<text x="209.1" y="194.3">FILE:</text>
<text x="209.1" y="196.6">PAGE</text>
<text x="222.2" y="196.6">OF</text>
<text x="236" y="194.3">REVISION:</text>
<text x="236" y="196.6">DRAWN BY:</text>
</g>
<g font-size=".7">
<text x="62.7" y="123.2">L1</text>
<text x="105.6" y="123.2">L1</text>
<text x="58" y="128.3">L2</text>
<text x="66.4" y="128.3">L3</text>
<text x="100.9" y="128.3">L2</text>
<text x="109.4" y="128.3">L3</text>
<text x="61.8" y="134">L4</text>
<text x="104.8" y="134">L4</text>
<text x="57.2" y="139">L5</text>
<text x="65.6" y="139">L6</text>
<text x="100.1" y="139">L5</text>
<text x="108.6" y="139">L6</text>
<text x="61.1" y="144.7">L7</text>
<text x="67.5" y="144.7">L8</text>
<text x="104.1" y="144.7">L7</text>
<text x="110.5" y="144.7">L8</text>
</g>
<g font-size=".6">
<text x="225.3" y="100.3">C</text>
<text x="222.2" y="102.6">B</text>
<text x="225.3" y="106.4">E</text>
<text x="49.9" y="159.8">E</text>
<text x="92.8" y="160.1">C</text>
<text x="49.8" y="166">C</text>
<text x="52.9" y="163.6">B</text>
<text x="92.8" y="166.3">E</text>
<text x="95.9" y="162.4">B</text>
</g>
</svg>
